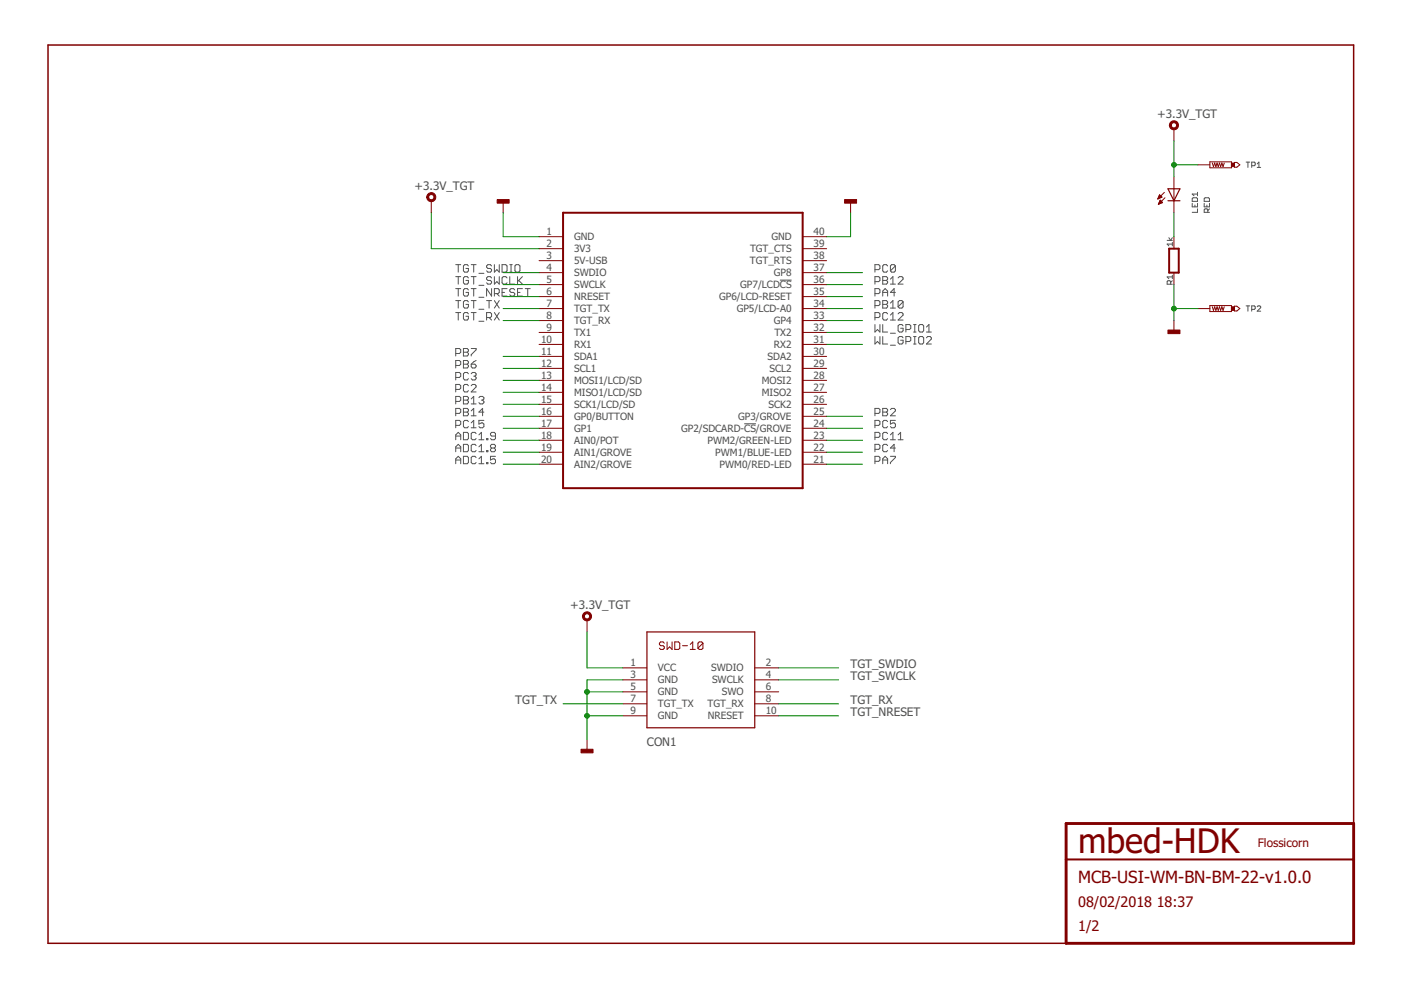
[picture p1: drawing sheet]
<svg xmlns="http://www.w3.org/2000/svg" width="297mm" height="210mm" viewBox="0 0 297 210" stroke-linecap="round" stroke-linejoin="round" font-family="sans-serif">
<g fill="none" stroke="#505050" stroke-width=".21">
<path d="M264.2 34.4h.8M264.6 34.4v1.1M265.4 35.1h.5l.2-.2v-.3l-.2-.2h-.5v1.1M266.6 34.8l.3-.4v1.1M266.6 35.5h.7M96.6 56.1h1.1M96.6 58.7h1.1M97.2 56.1v1.6M97.2 58.7v1.5M99.3 58.9l-.2-.2h-.6l-.2 .2v1.1l.2 .2h.6l.2-.2v-.5h-.5M99.3 56.4l-.2-.3h-.6l-.2 .3v1l.2 .3h.6l.2-.3v-.5h-.5M99.9 56.1h1"/>
<path d="M99.9 58.7h1M100.4 56.1v1.6M100.4 58.7v1.5M101.5 58h1.1M104.2 58.9l-.2-.2h-.6l-.2 .2v.3l.2 .3h.6l.2 .2v.3l-.2 .2h-.6l-.2-.2M104.2 56.4l-.2-.3h-.6l-.2 .3v.2l.2 .3h.6l.2 .3v.2l-.2 .3h-.6l-.2-.3M104.8 56.1v1.6l.5-.5 .6 .5v-1.6M104.8 58.7v1.5l.5-.5 .6 .5v-1.5M106.4 56.1h.8l.3 .3v1l-.3 .3h-.8zM107.5 58.9l-.3-.2h-.5l-.3 .2v1.1l.3 .2h.5l.3-.2M108.1 58.7v1.5h1M108.1 56.1h.5"/>
<path d="M108.1 57.7h.5M108.4 56.1v1.6M109.4 56.1h.6l.2 .3v1l-.2 .3h-.6l-.2-.3v-1zM109.7 58.7v1.5M110 59.5l.8 .7M110.8 58.7l-1.1 1M165.4 59.4h2.4M185.5 57.2h.8l.3-.3v-.5l-.3-.3h-.8v1.6M185.5 59.7h.8l.3-.2v-.6l-.3-.2h-.8v1.5M187.2 58.7h.7l.3 .2v.3l-.3 .3 .3 .2v.3l-.3 .2h-.7zM187.2 59.5h.7M188.2 56.4l-.3-.3h-.5l-.2 .3v1l.2 .3h.5l.3-.3"/>
<path d="M188.8 59.2l.5-.5v1.5M189.8 56.4l-.2-.3h-.6l-.2 .3v1M189.8 56.4v1l-.2 .3h-.6l-.2-.3M189.8 56.4l-1 1M190.4 58.9l.3-.2h.5l.3 .2v.3l-1.1 1h1.1M247.5 51h1.1M247.8 50.4l.4 .6 .4-.6M248.6 51.8h-1.1l.3 .3M248.6 51.4v.7M248.6 58.4v.7M248.6 59.5l-.4 .4M248.6 58.7h-1.1l.3 .4"/>
<path d="M252.8 43.1v.8h1.1v-.8M253 41.9h.7l.2 .2v.6h-1.1v-.6zM253.3 43.5v.4M253.9 44.3v.7h-1.1M253.9 40.8v.7M253.9 41.1h-1.1l.4 .4M255.3 43.1v.8h1.1v-.8M255.5 41.9h.7l.2 .2v.6h-1.1v-.6zM255.9 43.5v.4M256.1 45v-.5l-.2-.2h-.4l-.2 .2v.5h1.1M256.4 44.3l-.3 .4M96.6 63.7h1.1"/>
<path d="M96.6 66.3h1.1M96.6 61.2h1.1M96.6 75h.8l.3-.3v-.5l-.3-.3h-.8v1.6M96.6 77.5h.8l.3-.3v-.5l-.3-.3h-.8v1.6M97.2 61.2v1.6M97.2 63.7v1.6M97.2 66.3v1.6M98.3 73.9h.8l.2 .3v.2l-.2 .3 .2 .3v.2l-.2 .3h-.8zM98.3 76.4h.8l.2 .3v.3l-.2 .2 .2 .3v.2l-.2 .3h-.8zM98.3 74.7h.8M98.3 77.2h.8M99.3 64l-.2-.3h-.6l-.2 .3v1l.2 .3h.6l.2-.3v-.5h-.5"/>
<path d="M99.3 61.5l-.2-.3h-.6l-.2 .3v1l.2 .3h.6l.2-.3v-.5h-.5M99.3 66.5l-.2-.2h-.6l-.2 .2v1.1l.2 .3h.6l.2-.3v-.5h-.5M99.3 79.2l-.2-.2h-.6l-.2 .2v1.1l.2 .3h.6l.2-.3M99.9 63.7h1M99.9 66.3h1M99.9 61.2h1M99.9 73.9h1v.3l-1 1v.3M99.9 77.2h.8l.2 .3v.2l-.2 .3h-.5l-.3-.3zM99.9 79.2l.3-.2h.5l.2 .2v.3l-.2 .3M100.4 61.2v1.6M100.4 63.7v1.6M100.4 66.3v1.6"/>
<path d="M100.4 79.8h.3M100.7 79.8l.2 .2v.3l-.2 .3h-.5l-.3-.3M100.9 76.4l-1 .8M101.5 65.6h1.1M101.5 68.1h1.1M101.5 60.5h1.1M101.5 63h1.1M103.2 63.7h1M103.2 67.3h.8l.2-.2v-.6l-.2-.2h-.8v1.6M103.7 63.7v1.6M103.7 67.3l.5 .6M104.2 61.2v1.6l-1-1.6v1.6"/>
<path d="M104.8 63.7l1.1 1.6M104.8 66.3l1.1 1.6M104.8 62.3h.8l.3-.3v-.5l-.3-.3h-.8v1.6M105.3 62.3l.6 .5M105.9 63.7l-1.1 1.6M105.9 66.3l-1.1 1.6M106.4 62h.6M107.5 61.2h-1.1v1.6h1.1M109.1 61.5l-.2-.3h-.5l-.3 .3v.2l.3 .3h.5l.2 .3v.2l-.2 .3h-.5l-.3-.3M109.7 62h.6M110.8 61.2h-1.1v1.6h1.1M111.4 61.2h1"/>
<path d="M111.9 61.2v1.6M185.5 64.8h.8l.3-.3v-.5l-.3-.3h-.8v1.6M185.5 67.3h.8l.3-.2v-.6l-.3-.2h-.8v1.6M185.5 62.3h.8l.3-.3v-.5l-.3-.3h-.8v1.6M185.5 68.8v1.6l.5-.5 .6 .5v-1.6M185.5 71.4v1.5l.5-.5 .6 .5v-1.5M187.2 63.7h.7l.3 .3v.3l-.3 .2 .3 .3v.2l-.3 .3h-.7zM187.2 64.5h.7M187.2 62h1M187.2 62.8v-1.1l.5-.5 .5 .5v1.1M187.2 68.8v1.6h1M187.2 71.4v1.5h1"/>
<path d="M188.2 66.5l-.3-.2h-.5l-.2 .2v1.1l.2 .3h.5l.3-.3M188.8 60.2h1M188.8 65.3h1M188.8 67.9h1M188.8 64.3l.5-.6v1.6M188.8 66.8l.5-.5v1.6M188.8 70.7h1M188.8 73.2h1M189.8 62h-1l.8-.8v1.6M190.4 66.5l.3-.2h.5l.3 .2v.3l-1.1 1.1h1.1M191.5 64l-.3-.3h-.5l-.3 .3v1M191.5 64v1l-.3 .3h-.5l-.3-.3"/>
<path d="M191.5 69.1l-.3-.3h-.5l-.3 .3v1l.3 .3h.5l.3-.3v-.5h-.6M191.5 71.6l-.3-.2h-.5l-.3 .2v1.1l.3 .2h.5l.3-.2v-.6h-.6M191.5 64l-1.1 1M192.1 69.9h.7l.3-.3v-.5l-.3-.3h-.7v1.6M192.1 72.4h.7l.3-.3v-.5l-.3-.2h-.7v1.5M193.7 70.4h.5M193.7 68.8h.5M193.7 72.9h.5M193.7 71.4h.5M194 68.8v1.6M194 71.4v1.5M194.8 69.1l.3-.3h.5l.2 .3v1l-.2 .3h-.5l-.3-.3z"/>
<path d="M195.1 71.4h.5l.2 .2v1.1l-.2 .2h-.5l-.3-.2v-1.1zM196.4 70.4h1.1M196.4 69.3l.6-.5v1.6M196.4 71.6l.3-.2h.5l.3 .2v.3l-1.1 1h1.1M248.2 60.3v-.6l-.2-.2h-.4l-.1 .2v.6h1.1M264.2 64.9h.8M264.6 64.9v1.1M265.4 65.6h.5l.2-.2v-.4l-.2-.1h-.5v1.1M266.6 65l.1-.1h.4l.2 .1v.2l-.7 .8h.7M96.6 80h.8l.3-.2v-.6l-.3-.2h-.8v1.6M96.6 82.6h.8l.3-.3v-.5l-.3-.3h-.8v1.6M96.6 85.1h.8l.3-.3v-.5l-.3-.2h-.8v1.5"/>
<path d="M96.6 87.7h.8l.3-.3v-.6l-.3-.2h-.8v1.6M96.6 90.2h.8l.3-.3v-.5l-.3-.3h-.8v1.6M96.6 93.2v-1l.6-.5 .5 .5v1M96.6 95.8v-1.1l.6-.5 .5 .5v1.1M96.6 98.3v-1l.6-.5 .5 .5v1M96.6 95h1.1M96.6 97.5h1.1M96.6 92.5h1.1M98.3 84.1h.8l.2 .2v.3l-.2 .2 .2 .3v.3l-.2 .2h-.8zM98.3 86.6h.8l.2 .2v.3l-.2 .3 .2 .3v.2l-.2 .3h-.8zM98.3 91.7h.8l.2 .2v1.1l-.2 .2h-.8zM98.3 94.2h.8l.2 .3v1l-.2 .3h-.8z"/>
<path d="M98.3 96.8h.8l.2 .2v1.1l-.2 .2h-.8zM98.3 84.8h.8M98.3 87.4h.8M99.3 81.8l-.2-.3h-.6l-.2 .3v1l.2 .3h.6l.2-.3M99.3 89.4l-.2-.3h-.6l-.2 .3v1l.2 .3h.6l.2-.3M99.9 84.6l.5-.5v1.5M99.9 87.1l.5-.5v1.6M99.9 89.7l.5-.6v1.6M99.9 81.8l.3-.3h.5l.2 .3v.2l-1 1.1h1M99.9 85.6h1M99.9 90.7h1M99.9 88.2h1"/>
<path d="M100.9 91.9l-.2-.2h-.5l-.3 .2v1.1l.3 .2h.5l.2-.2M100.9 94.5l-.2-.3h-.5l-.3 .3v1l.3 .3h.5l.2-.3M100.9 97l-.2-.2h-.5l-.3 .2v1.1l.3 .2h.5l.2-.2M101.5 84.3l.3-.2h.5l.3 .2v.3l-.3 .2M101.5 95.8h1.1M101.5 94.7l.6-.5v1.6M101.5 92.2l.6-.5v1.5M101.5 97.3l.6-.5v1.5M101.5 93.2h1.1M101.5 98.3h1.1M102.1 84.8h.2M102.3 84.8l.3 .3v.3l-.3 .2h-.5l-.3-.2"/>
<path d="M102.6 89.1h-1.1v.8l.6-.2h.2l.3 .2v.5l-.3 .3h-.5l-.3-.3M102.6 87.4h-1.1l.8-.8v1.6M103.2 93h.2v.2h-.2zM103.2 95.5h.2v.3h-.2zM103.2 98.1h.2v.2h-.2zM104.2 95h.6M104.2 95l-.2 .3v.2l.2 .3h.6l.3-.3v-.2l-.3-.3M104.2 95l-.2-.3v-.2l.2-.3h.6l.3 .3v.2l-.3 .3M105.1 92.5h-.9l-.2-.3v-.3l.2-.2h.6l.3 .2v1.1l-.3 .2h-.6l-.2-.2M105.1 96.8h-1.1v.7l.5-.2h.3l.3 .2v.6l-.3 .2h-.6l-.2-.2M157.8 89.9h2.5M185.5 95.3h.8l.3-.3v-.5l-.3-.3h-.8v1.6"/>
<path d="M185.5 87.7h.8l.3-.3v-.6l-.3-.2h-.8v1.6M185.5 90.2h.8l.3-.3v-.5l-.3-.3h-.8v1.6M185.5 92.7h.8l.3-.2v-.6l-.3-.2h-.8v1.5M185.5 97.8h.8l.3-.3v-.5l-.3-.2h-.8v1.5M187.2 86.6h.7l.3 .2v.3l-.3 .3 .3 .3v.2l-.3 .3h-.7zM187.2 98.3v-1l.5-.5 .5 .5v1M187.2 97.5h1M187.2 87.4h.7M188.2 94.5l-.3-.3h-.5l-.2 .3v1l.2 .3h.5l.3-.3M188.2 89.4l-.3-.3h-.5l-.2 .3v1l.2 .3h.5l.3-.3M188.2 91.9l-.3-.2h-.5l-.2 .2v1.1l.2 .2h.5l.3-.2M188.8 96.8h1v.2l-1 1.1v.2"/>
<path d="M188.8 86.8l.2-.2h.6l.2 .2v.3l-1 1.1h1M188.8 93.2h1M188.8 92.2l.5-.5v1.5M189.8 95h-1l.8-.8v1.6M189.8 89.1h-1v.8l.5-.2h.3l.2 .2v.5l-.2 .3h-.6l-.2-.3M190.4 93.2h1.1M190.4 92.2l.5-.5v1.5"/>
</g>
<path d="M287 174.6v-165.1h-276.8v190.5h215.8" fill="none" stroke="#800000" stroke-width=".32"/>
<path d="M226 174.6h61v25.4h-61z" fill="none" stroke="#800000" stroke-width=".61"/>
<path d="M119.4 45.1h50.8v58.4h-50.8zM247.9 52.7h2v5.1h-2zM226 182.2h61" fill="none" stroke="#800000" stroke-width=".42"/>
<g fill="#800000" stroke="#800000" stroke-width=".21">
<path d="M90.7 41.2a.96 .96 0 0 1 1.5 0 .96 .96 0 0 1-.4 1.5 .96 .96 0 0 1-1.3-.9h.4a.56 .56 0 0 1 .8-.5 .56 .56 0 0 1 .1 .9 .56 .56 0 0 1-.9-.2v-.2h-.4z" fill-rule="evenodd"/>
<path d="M123.7 130.1a.97 .97 0 0 1 1.6 .1 .97 .97 0 0 1-.6 1.4 .97 .97 0 0 1-1.2-.9h.4a.56 .56 0 0 1 .8-.5 .56 .56 0 0 1 .1 .9 .56 .56 0 0 1-.9-.2v-.2h-.4z" fill-rule="evenodd"/>
<path d="M248.1 26a.97 .97 0 0 1 1.6 0 .97 .97 0 0 1-.5 1.5 .97 .97 0 0 1-1.3-.9h.4a.56 .56 0 0 1 .9-.5 .56 .56 0 0 1 .1 .9 .56 .56 0 0 1-.9-.2l-.1-.2h-.4z" fill-rule="evenodd"/>
</g>
<g fill="none" stroke="#800000" stroke-width=".21">
<path d="M248.9 27.3v2.6M248.9 37.5v7.6M254 34.9h2.5M256.5 34.3h4.6v1.3h-4.6zM257 34.6l.3 .7 .2-.7 .3 .7 .2-.7 .3 .7 .3-.7 .2 .7 .3-.7 .2 .7 .3-.7M261.7 34.4h.5l.7 .5-.7 .6h-.5zM91.4 42.6v2.5M106.7 42.6v2.5M114.3 50.2h5.1M114.3 52.7h5.1M114.3 55.3h5.1M114.3 57.8h5.1"/>
<path d="M170.2 50.2h5.1M170.2 52.7h5.1M170.2 55.3h5.1M170.2 57.8h5.1M180.3 42.6v2.5M245.5 42.1h.1M245.6 42h.3M245.6 41.9h.6M245.6 43.2h.3M245.7 41.8h.6M245.7 41.6h.5M245.7 43.1h.4"/>
<path d="M245.7 41.5h.4M245.7 43h.7M245.8 41.4h.2M245.8 42.8h.6M245.9 41.3l.5 .5-.9 .4zM245.9 42.7h.4M245.9 42.6h.2M246 42.5h.1M246 42.4l-.4 .9M246 42.4l.5 .5-.9 .4M246.9 40.8l-1.4 1.4M247 41.9l-1.4 1.4"/>
<path d="M248.9 50.2v2.5M248.9 57.8v2.5M114.3 65.4h5.1M114.3 60.3h5.1M114.3 62.9h5.1M114.3 68h5.1M114.3 70.5h5.1M114.3 73h5.1M114.3 75.6h5.1M114.3 78.1h5.1M170.2 65.4h5.1M170.2 60.3h5.1"/>
<path d="M170.2 62.9h5.1M170.2 68h5.1M170.2 70.5h5.1M170.2 73h5.1M170.2 75.6h5.1M170.2 78.1h5.1M248.9 68v2.5M254 65.4h2.5M256.5 64.8h4.6v1.3h-4.6zM257 65l.3 .8 .2-.8 .3 .8 .2-.8 .3 .8 .3-.8 .2 .8 .3-.8 .2 .8 .3-.8M261.7 64.9h.5l.7 .5-.7 .5h-.5zM114.3 80.6h5.1"/>
<path d="M114.3 83.2h5.1M114.3 85.7h5.1M114.3 88.3h5.1M114.3 90.8h5.1M114.3 93.3h5.1M114.3 95.9h5.1M114.3 98.4h5.1M170.2 80.6h5.1M170.2 83.2h5.1M170.2 85.7h5.1M170.2 88.3h5.1M170.2 90.8h5.1"/>
<path d="M170.2 93.3h5.1M170.2 95.9h5.1M170.2 98.4h5.1M124.5 131.4v2.6M140.8 136.4l-.2-.3h-.5l-.3 .3v.2l.3 .3h.5l.2 .3v.2l-.2 .3h-.5l-.3-.3M141.4 136.1v1.6l.6-.5 .5 .5v-1.6M143.1 136.1h.8l.2 .3v1l-.2 .3h-.8zM144.7 136.9h1.1M146.3 137.7h1.1M146.3 136.6l.6-.5v1.6M149 136.4l-.2-.3h-.5l-.3 .3v1M149 136.4v1l-.2 .3h-.5l-.3-.3"/>
<path d="M149 136.4l-1 1M124.5 156.8v2.6M132.1 141.6h5.1M132.1 144.1h5.1M132.1 146.7h5.1M132.1 149.2h5.1M132.1 151.8h5.1M160 141.6h5.1M160 144.1h5.1M160 146.7h5.1M160 149.2h5.1M160 151.8h5.1"/>
</g>
<g fill="#800000" stroke="#800000" stroke-width=".21">
<path d="M105.4 42.3h2.5v.8h-2.5z"/>
<path d="M179.1 42.3h2.5v.8h-2.5z"/>
<path d="M123.2 158.9h2.5v.7h-2.5z"/>
<path d="M247.6 70h2.6v.7h-2.6z"/>
<path d="M261.1 34.6h.6v.7h-.6z"/>
<path d="M261.1 65h.6v.8h-.6z"/>
</g>
<path d="M247.6 40h2.6l-1.3 2.6zM247.6 42.6h2.6M137.2 134h22.8v20.3h-22.8z" fill="none" stroke="#800000" stroke-width=".25"/>
<g fill="none" stroke="#008000" stroke-width=".21">
<path d="M248.9 29.9v7.6M248.9 34.9h5.1M91.4 45.1v7.6h22.9M106.7 45.1v5.1h7.6M106.7 57.8h7.6M175.3 57.8h7.6M180.3 45.1v5.1h-5M248.9 45.1v5.1M106.7 65.4h7.6M106.7 68h7.6M106.7 60.3h7.6M106.7 62.9h7.6"/>
<path d="M106.7 75.6h7.6M106.7 78.1h7.6M175.3 65.4h7.6M175.3 68h7.6M175.3 60.3h7.6M175.3 62.9h7.6M175.3 70.5h7.6M175.3 73h7.6M248.9 60.3v7.7M248.9 65.4h5.1M106.7 80.6h7.6M106.7 83.2h7.6"/>
<path d="M106.7 85.7h7.6M106.7 95.9h7.6M106.7 98.4h7.6M106.7 93.3h7.6M106.7 90.8h7.6M106.7 88.3h7.6M175.3 95.9h7.6M175.3 98.4h7.6M175.3 93.3h7.6M175.3 90.8h7.6M175.3 88.3h7.6M124.5 134v7.6h7.6"/>
<path d="M119.4 149.2h12.7M124.5 151.8h7.6M124.5 146.7h7.6M132.1 144.1h-7.6v12.7M165.1 141.6h12.7M165.1 144.1h12.7M165.1 151.8h12.7M165.1 149.2h12.7"/>
</g>
<g fill="#008000" stroke="#008000" stroke-width=".21">
<circle cx="248.9" cy="34.9" r=".51"/>
<circle cx="124.5" cy="146.7" r=".51"/>
<circle cx="124.5" cy="151.8" r=".51"/>
<circle cx="248.9" cy="65.4" r=".51"/>
</g>
<text font-size="7.2" fill="#800000" x="228.6" y="181">mbed-HDK</text>
<text font-size="3.6" fill="#800000" x="228.6" y="187.3">MCB-USI-WM-BN-BM-22-v1.0.0</text>
<g font-size="3.1" fill="#800000">
<text x="228.6" y="192.4">08/02/2018</text>
<text x="228.6" y="197.5">1/2</text>
<text x="245.2" y="192.4">18:37</text>
</g>
<g font-size="2.5" fill="#505050">
<text x="245.3" y="25">+3.3V_TGT</text>
<text x="87.9" y="40.3">+3.3V_TGT</text>
<text x="120.9" y="129.2">+3.3V_TGT</text>
<text x="180.3" y="141.6">TGT_SWDIO</text>
<text x="109.2" y="149.2">TGT_TX</text>
<text x="180.3" y="149.2">TGT_RX</text>
<text x="180.3" y="144.1">TGT_SWCLK</text>
<text x="180.3" y="151.8">TGT_NRESET</text>
<text x="137.2" y="158.1">CON1</text>
</g>
<text font-size="2.5" fill="#800000" x="266.7" y="179.7">Flossicorn</text>
<g font-size="2.1" fill="#505050">
<text x="115.9" y="49.8">1</text>
<text x="115.9" y="52.4">2</text>
<text x="121.7" y="50.9">GND</text>
<text x="121.7" y="53.5">3V3</text>
<text x="159" y="53.5">TGT_CTS</text>
<text x="163.5" y="50.9">GND</text>
<text x="172.5" y="52.4">39</text>
<text x="172.5" y="49.8">40</text>
<text x="115.9" y="54.9">3</text>
<text x="115.9" y="57.4">4</text>
<text x="115.9" y="60">5</text>
<text x="121.7" y="56">5V-USB</text>
<text x="121.7" y="58.6">SWDIO</text>
<text x="159" y="56">TGT_RTS</text>
<text x="164.1" y="58.6">GP8</text>
<text x="172.5" y="60">36</text>
<text x="172.5" y="57.4">37</text>
<text x="172.5" y="54.9">38</text>
<text x="115.9" y="62.5">6</text>
<text x="115.9" y="65.1">7</text>
<text x="121.7" y="61.1">SWCLK</text>
<text x="121.7" y="63.6">NRESET</text>
<text x="152.5" y="63.6">GP6/LCD-RESET</text>
<text x="157" y="61.1">GP7/LCDCS</text>
<text x="172.5" y="65.1">34</text>
<text x="172.5" y="62.5">35</text>
<text x="115.9" y="67.6">8</text>
<text x="115.9" y="70.1">9</text>
<text x="121.7" y="66.2">TGT_TX</text>
<text x="121.7" y="68.7">TGT_RX</text>
<text x="121.7" y="71.3">TX1</text>
<text x="156.2" y="66.2">GP5/LCD-A0</text>
<text x="164.1" y="68.7">GP4</text>
<text x="164.2" y="71.3">TX2</text>
<text x="172.5" y="70.1">32</text>
<text x="172.5" y="67.6">33</text>
<text x="114.7" y="72.7">10</text>
<text x="114.7" y="75.2">11</text>
<text x="114.7" y="77.8">12</text>
<text x="121.7" y="73.8">RX1</text>
<text x="121.7" y="76.3">SDA1</text>
<text x="162.7" y="76.3">SDA2</text>
<text x="164.1" y="73.8">RX2</text>
<text x="172.5" y="77.8">29</text>
<text x="172.5" y="75.2">30</text>
<text x="172.5" y="72.7">31</text>
<text x="114.7" y="80.3">13</text>
<text x="114.7" y="82.8">14</text>
<text x="121.7" y="78.9">SCL1</text>
<text x="121.7" y="81.4">MOSI1/LCD/SD</text>
<text x="121.7" y="84">MISO1/LCD/SD</text>
<text x="161.5" y="84">MISO2</text>
<text x="161.5" y="81.4">MOSI2</text>
<text x="163.1" y="78.9">SCL2</text>
<text x="172.5" y="82.8">27</text>
<text x="172.5" y="80.3">28</text>
<text x="114.7" y="85.4">15</text>
<text x="114.7" y="87.9">16</text>
<text x="121.7" y="86.5">SCK1/LCD/SD</text>
<text x="121.7" y="89">GP0/BUTTON</text>
<text x="156.5" y="89">GP3/GROVE</text>
<text x="162.9" y="86.5">SCK2</text>
<text x="172.5" y="87.9">25</text>
<text x="172.5" y="85.4">26</text>
<text x="114.7" y="90.5">17</text>
<text x="114.7" y="93">18</text>
<text x="114.7" y="95.5">19</text>
<text x="121.7" y="91.6">GP1</text>
<text x="121.7" y="94.1">AIN0/POT</text>
<text x="144.4" y="91.6">GP2/SDCARD-CS/GROVE</text>
<text x="150" y="94.1">PWM2/GREEN-LED</text>
<text x="172.5" y="95.5">22</text>
<text x="172.5" y="93">23</text>
<text x="172.5" y="90.5">24</text>
<text x="114.7" y="98.1">20</text>
<text x="121.7" y="96.7">AIN1/GROVE</text>
<text x="121.7" y="99.2">AIN2/GROVE</text>
<text x="151.6" y="96.7">PWM1/BLUE-LED</text>
<text x="152.6" y="99.2">PWM0/RED-LED</text>
<text x="172.5" y="98.1">21</text>
<text x="133.7" y="141.2">1</text>
<text x="133.7" y="143.8">3</text>
<text x="139.5" y="142.4">VCC</text>
<text x="150.8" y="142.4">SWDIO</text>
<text x="162.4" y="141.2">2</text>
<text x="162.4" y="143.8">4</text>
<text x="133.7" y="146.3">5</text>
<text x="133.7" y="148.9">7</text>
<text x="139.5" y="144.9">GND</text>
<text x="139.5" y="147.4">GND</text>
<text x="139.5" y="150">TGT_TX</text>
<text x="150" y="150">TGT_RX</text>
<text x="151" y="144.9">SWCLK</text>
<text x="153.1" y="147.4">SWO</text>
<text x="162.4" y="146.3">6</text>
<text x="162.4" y="148.9">8</text>
<text x="133.7" y="151.4">9</text>
<text x="139.5" y="152.5">GND</text>
<text x="150.1" y="152.5">NRESET</text>
<text x="162.4" y="151.4">10</text>
</g>
</svg>
